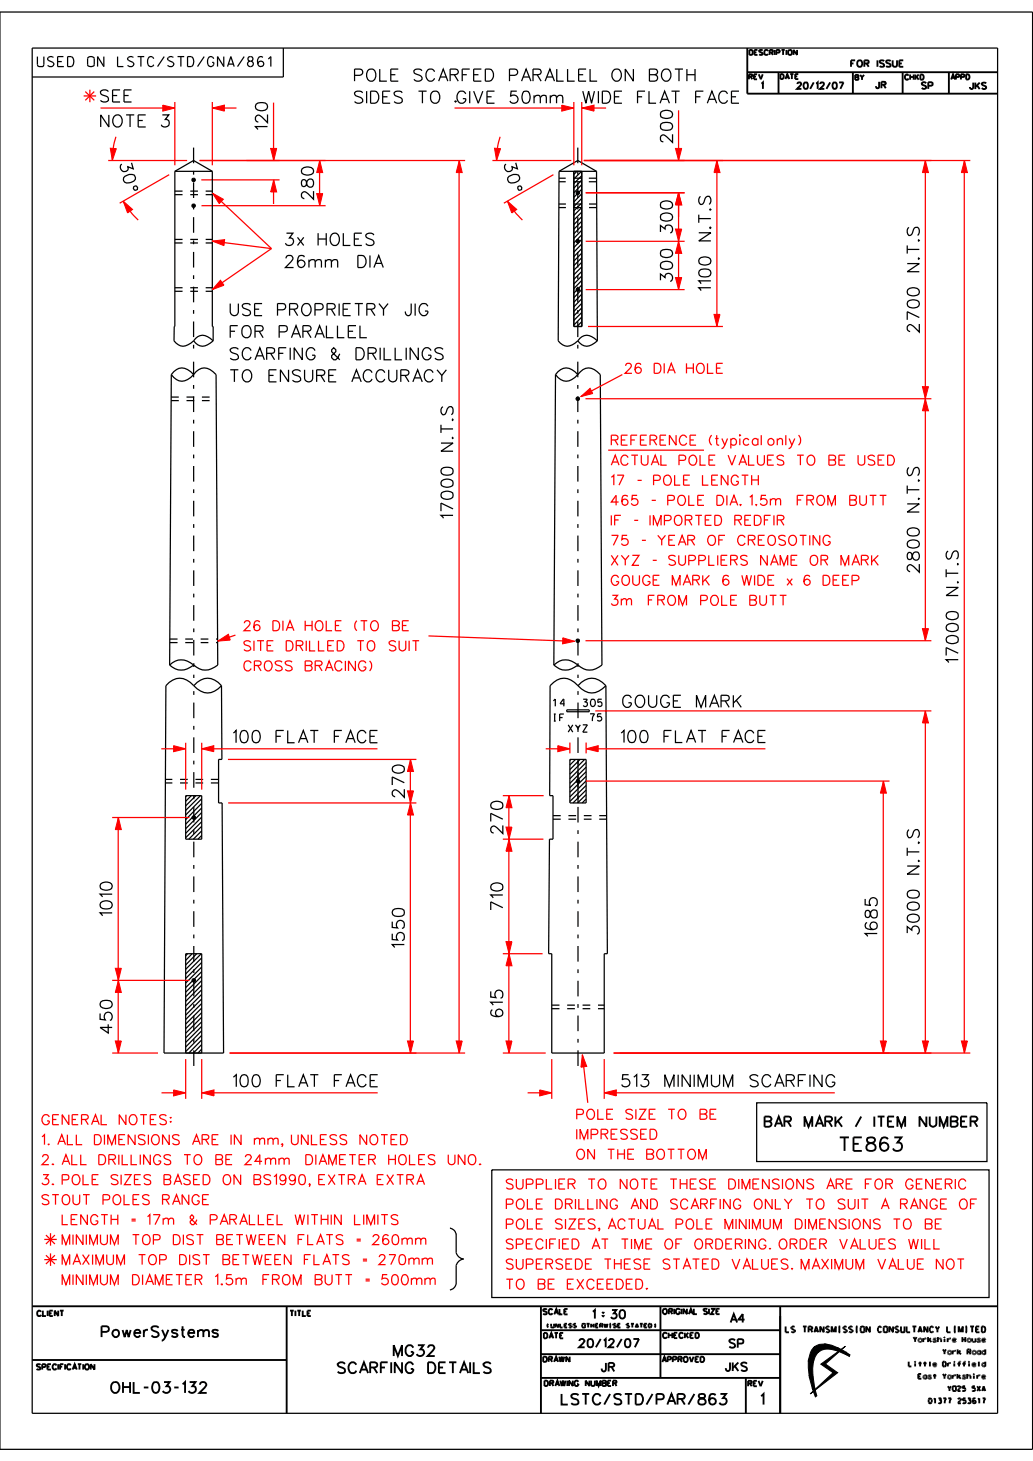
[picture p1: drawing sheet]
<svg xmlns="http://www.w3.org/2000/svg" width="210mm" height="297mm" viewBox="0 0 210 297" stroke-linecap="round" stroke-linejoin="round" font-family="sans-serif">
<g fill="none" stroke="#000" stroke-width=".25">
<path d="M0 2.4h209.9v292.2h-209.9zM6.5 9.8h196.3v277.5h-196.3zM57.6 9.8v5.9h-51.1M35.5 34.8v31.6h-.1v2.9a2.19 2.19 0 0 0 3.4 .5l.6-.5M35.5 34.8h7.7M35.5 34.8l3.9-2.2 3.8 2.2M43.2 34.8v31.6h.1v2.9M113.6 34.8l-.1 34.5a2.2 2.2 0 0 0 3.4 .5l.6-.5M113.6 34.8l3.9-2.2 3.8 2.2M113.6 34.8h7.7M116.7 34.8v31.6h1.6v-31.6v31.6M117.3 34.8l-.6 .7"/>
<path d="M118.2 34.8l-1.5 1.6M118.3 39.4l-1.6 1.7M118.3 38.5l-1.6 1.6M118.3 37.5l-1.6 1.7M118.3 36.6l-1.6 1.7M118.3 35.7l-1.6 1.6M121.3 34.8l.1 34.5M118.3 59.8l-1.6 1.7M118.3 58.9l-1.6 1.6M118.3 57.9l-1.6 1.7M118.3 57l-1.6 1.7M118.3 56.1l-1.6 1.6"/>
<path d="M118.3 55.2l-1.6 1.6M118.3 54.3l-1.6 1.6M118.3 53.3l-1.6 1.6M118.3 52.4l-1.6 1.6M118.3 51.5l-1.6 1.6M118.3 50.5l-1.6 1.7M118.3 49.6l-1.6 1.7M118.3 48.7l-1.6 1.6M118.3 47.7l-1.6 1.7M118.3 46.8l-1.6 1.7M118.3 45.9l-1.6 1.6M118.3 45l-1.6 1.6"/>
<path d="M118.3 44.1l-1.6 1.6M118.3 43.1l-1.6 1.6M118.3 42.2l-1.6 1.6M118.3 41.3l-1.6 1.6M118.3 40.3l-1.6 1.7M34.8 76.1a2.43 2.43 0 0 1 4-.5l.6 .5M34.8 76.1a2.43 2.43 0 0 0 4 .6l.6-.6M34.8 76.1l-.3 59.1M39.4 76.1a2.44 2.44 0 0 1 3.9-.5l.6 .5 .4 59.1a3.4 3.4 0 0 1-4.9 0M39.4 69.3a2.15 2.15 0 0 0 3.3 .5l.6-.5M39.4 69.3a2.12 2.12 0 0 1 3.3-.5l.6 .5M112.9 76.1a2.44 2.44 0 0 1 4-.5l.6 .5"/>
<path d="M112.9 76.1a2.44 2.44 0 0 0 4 .6l.6-.6M112.9 76.1l-.3 59.1M117.5 76.1a2.44 2.44 0 0 1 3.9-.5l.6 .5 .4 59.1a3.4 3.4 0 0 1-4.9 0M117.5 69.3a2.15 2.15 0 0 0 3.3 .5l.6-.5M117.5 69.3a2.12 2.12 0 0 1 3.3-.5l.6 .5M118.3 66.3l-.1 .1M118.3 65.4l-1 1M118.3 64.5l-1.6 1.6M118.3 63.5l-1.6 1.6M118.3 62.6l-1.6 1.6M118.3 61.7l-1.6 1.6M118.3 60.7l-1.6 1.7"/>
<path d="M34.5 135.2a3.5 3.5 0 0 0 4.9 0M34.5 135.2a3.4 3.4 0 0 1 4.9 0M39.4 139.4a3.4 3.4 0 0 0-5.7 0l-.4 74.7h12.2l-.3-50.9h-.8v-8.8h.7l-.1-15M39.4 139.4a3.4 3.4 0 0 1 5.6 0M39.4 139.4a3.4 3.4 0 0 0 5.6 0M112.6 135.2a3.5 3.5 0 0 0 4.9 0M112.6 135.2a3.4 3.4 0 0 1 4.9 0M117.5 139.4a3.4 3.4 0 0 0-5.7 0l-.1 22.3h.7v8.9h-.7l-.2 23.3h.7v20.2h10.6v-20.2h.7l-.3-54.5M117.5 139.4a3.4 3.4 0 0 1 5.7 0M117.5 139.4a3.5 3.5 0 0 0 5.7 0M115.2 144.3h4.6v.4h-4.6zM115.9 154.4h3.3v8.8h-3.3z"/>
<path d="M116.1 154.4l-.2 .2M117 154.4l-1.1 1.1M117.5 154.4v8.8M117.9 154.4l-2 2.1M118.9 154.4l-3 3M119.2 159.7l-3.3 3.2M119.2 158.7l-3.3 3.3M119.2 157.8l-3.3 3.3M119.2 156.9l-3.3 3.2M119.2 155.9l-3.3 3.3M119.2 155l-3.3 3.3M37.7 161.7h3.3v8.9h-3.3z"/>
<path d="M38 161.7l-.3 .3M38.9 161.7l-1.2 1.2M39.8 161.7l-2.1 2.1M40.8 161.7l-3.1 3.1M41 169.8l-.8 .8M41 168.9l-1.7 1.7M41 168l-2.6 2.6M41 167l-3.3 3.3M41 166.1l-3.3 3.3M41 165.2l-3.3 3.3M41 164.2l-3.3 3.3M41 163.3l-3.3 3.3"/>
<path d="M41 162.4l-3.3 3.3M119.2 162.4l-.9 .8M119.2 161.5l-1.8 1.7M119.2 160.6l-2.7 2.6M38.1 193.9l-.4 .4M39.1 193.9l-1.4 1.3M40 193.9l-2.3 2.3M40.9 193.9l-3.2 3.2M41 199.3l-3.3 3.3M41 198.4l-3.3 3.3M41 197.5l-3.3 3.3M41 196.6l-3.3 3.2"/>
<path d="M41 195.7l-3.3 3.2M41 194.7l-3.3 3.3M37.7 214.1v-20.2h3.3v20.2M41 213.3l-.8 .8M41 212.3l-1.7 1.8M41 211.4l-2.6 2.7M41 210.5l-3.3 3.3M41 209.5l-3.3 3.3M41 208.7l-3.3 3.2M41 207.7l-3.3 3.3M41 206.8l-3.3 3.2M41 205.9l-3.3 3.2"/>
<path d="M41 204.9l-3.3 3.3M41 204l-3.3 3.3M41 203.1l-3.3 3.3M41 202.1l-3.3 3.3M41 201.2l-3.3 3.3M41 200.3l-3.3 3.3M100 237.8h101.1v26h-101.1zM153.8 224.2h46.8v11.9h-46.8zM91.5 249.7l.2 .1a1.41 1.41 0 0 1 1 1.1M92.7 250.9v3.7"/>
</g>
<g fill="none" stroke="#000" stroke-width=".38">
<path d="M151.9 14.7h50.9M151.9 9.8v9.2h50.9M158.3 14.7v4.3M173.4 14.7v4.3M183.5 14.7v4.3M192.9 14.7v4.3M6.5 276.5h51.8M6.5 265.5h196.3M58.3 265.5v21.8M59 266.4h.7M59.3 266.4v1.1M60.1 266.4v1.1"/>
<path d="M60.4 266.4h.8M60.8 266.4v1.1M61.5 266.4v1.1h.7M62.5 267h.4M63.2 266.4h-.7v1.1h.7M110 265.5v21.8M110 275.3h48.6M110 270.4h48.6M134.3 265.5v14.6M158.6 265.5v21.8M110 280.1h48.6M151.6 280.1v7.2"/>
</g>
<path d="M109.9 275.1h.3v.3h-.3z" fill-rule="evenodd" fill="#000"/>
<g fill="#000" stroke="#000" stroke-width=".2">
<path d="M164.5 279.6h.8v.3l-.8 .1z" fill-rule="evenodd"/>
<path d="M164.3 276.7l1 .2v2.7h-.8z" fill-rule="evenodd"/>
<path d="M164.5 280l.8-.1 .3 2.1-.5 .2z" fill-rule="evenodd"/>
<path d="M164.3 276.7l1 .2z" fill-rule="evenodd"/>
<path d="M164.4 276.4l1 .2-.1 .3-1-.2z" fill-rule="evenodd"/>
<path d="M165.4 274l.7 1.1-.7 1.5-1-.2 .3-1.4z" fill-rule="evenodd"/>
<path d="M165.4 274l.2-.2 .8 1.1-.3 .2z" fill-rule="evenodd"/>
<path d="M165.6 273.8l1-.5 1.2-.1v1.1l-.8 .2-.6 .4z" fill-rule="evenodd"/>
<path d="M167.8 273.2l.2 .1 .1 .9-.3 .1z" fill-rule="evenodd"/>
<path d="M168 273.3l1.1 .2 1.1 .4-.2 .7-1.9-.4z" fill-rule="evenodd"/>
<path d="M170.2 273.9l.2 .1-.1 .6h-.3z" fill-rule="evenodd"/>
<path d="M170.4 274l.6 .3-.5 .4-.2-.1z" fill-rule="evenodd"/>
<path d="M170.6 274.8l.5-.4 .9 .5-.1 .4z" fill-rule="evenodd"/>
<path d="M172 274.9l.2 .2-.1 .3-.2-.1z" fill-rule="evenodd"/>
<path d="M166.9 277.3l5-3.6-4.1 3.6 2.5 1.8-5.6 4.3 4.7-4.3z" fill-rule="evenodd"/>
<path d="M172.2 275.1l.6 .3-.1 .3-.6-.3z" fill-rule="evenodd"/>
<path d="M165.2 282.5l.5-.2-.4 .5z" fill-rule="evenodd"/>
<path d="M165.3 282.9l.4-.3 .4 1.1-.3 .3z" fill-rule="evenodd"/>
<path d="M165.1 282.2l.5-.2 .1 .3-.5 .2z" fill-rule="evenodd"/>
<circle cx="39.4" cy="36.6" r=".36"/>
<circle cx="117.5" cy="39.2" r=".36"/>
<circle cx="39.4" cy="41.8" r=".36"/>
<circle cx="117.5" cy="58.9" r=".36"/>
<circle cx="117.5" cy="49" r=".37"/>
<circle cx="117.4" cy="81.1" r=".36"/>
<circle cx="117.4" cy="130.2" r=".36"/>
<circle cx="117.5" cy="158.8" r=".36"/>
<circle cx="39.4" cy="166.2" r=".36"/>
<circle cx="39.4" cy="199.3" r=".36"/>
</g>
<g fill="none" stroke="#000" stroke-width=".25" stroke-dasharray="1.6 1.6" stroke-linecap="butt">
<path d="M35.5 39.6h7.7M35.5 38.9h7.7M121.3 36.2h-7.7M121.3 36.9h-7.7M35.5 59.2h7.7M35.5 58.5h7.7M35.5 49.4h7.7M35.5 48.7h7.7M121.3 41.5h-7.7M121.3 42.2h-7.7M34.8 80.7h9.1M34.8 81.4h9.1"/>
<path d="M34.5 129.9h9.7M34.5 130.6h9.8M44.4 159.2h-10.8M44.4 158.4h-10.8M112.4 165.8h11M112.4 166.5h11M112.2 204.3h10.6M112.2 205.1h10.6"/>
</g>
<path d="M39.4 30v41.9M117.5 30v41.9M39.4 73.5v64.3M117.5 73.5v64.3M39.4 216.7v-77.3M117.5 216.7v-77.3" fill="none" stroke="#000" stroke-width=".25" stroke-dasharray="3.2 1.6 .8 1.6" stroke-linecap="butt"/>
<g fill="none" stroke="#fe0000" stroke-width=".25">
<path d="M17 19.5h2.5M17.3 18.6l1.9 1.8M18.3 18.2v2.6M19.2 18.6l-1.9 1.8M20.4 22h15.1M22 32.6h16M23.6 27.8a15.4 15.4 0 0 0-.8 4.8M34.4 35.5l-10.1 5.8M35.5 20.7v12.9M40.6 32.6h54M40.9 36.6h15.9M43.2 22h4.9"/>
<path d="M43.2 20.7v12.9M43.2 39.3l12 11.2M55.6 20.9v11.7M55.6 36.6v4.9M65 32.6v9.2M92.4 22h24.3M93.3 32.6v181.5M100.1 32.6h16M101.7 27.8a15.4 15.4 0 0 0-.8 4.8M112.5 35.5l-10.1 5.8M116.7 20.7v12.9M118.3 22h4.9"/>
<path d="M118.3 20.7v12.9M118.7 32.6h78.6M119.1 39.2h20.1M137.9 22.4v10.2M137.9 39.2v19.7M145.7 32.6v33.8M188.1 32.6v97.6M196 32.6v181.5M25 40.9a18.3 18.3 0 0 0 3.1 3.8M41 41.8h25.2M43.1 49l12.1 1.5M55.2 50.5l-12.1 8.4"/>
<path d="M103.2 40.9a18.3 18.3 0 0 0 3 3.8M119.1 49.1h20.1M119.1 58.9h20.1M119.5 66.4h27.5M126.5 76.1l-8.4 4.5M119 81.1h70.3M123.6 91.5h19.5M150.4 88.4l.1 .1-.1 .1zM47.9 129.1l-3.6 1.2M87.1 129.3l29.7 1.1M119 130.2h70.3M32.8 152.2h4.9"/>
<path d="M37.7 151v9.5M41 152.2h35.7M41 151v9.5M46.3 154.4h38.4M83.4 154.4v59.7M110.9 152.2h5M115.9 151v2.2M119.1 158.8h61.7M119.2 152.2h36.4M119.2 151v2.2M121 144.5h68.3M179.6 158.8v55.3"/>
<path d="M188.1 144.5v69.6M22.8 166.2h15.7M24 166.2v47.9M46.4 163.2h38.3M102.2 170.6h8.3M102.2 161.7h8.3M103.4 161.7v52.4M22.8 199.3h15.7M102.2 193.9h8.1M22.8 214.1h9.3M37.7 215.3v8.1M41 215.3v8.1"/>
<path d="M46.7 214.1h47.9M102.2 214.1h8.7M112.2 215.3v8.1M118.4 214.4l1.1 9.8M122.8 215.3v8.1M124.7 214.1h72.6M32.8 222.2h4.9M41 222.2h35.8M107.3 222.2h4.9M122.8 222.2h46.9M9 252h2.5M9 256.1h2.5"/>
<path d="M9.3 251.1l1.9 1.8M9.3 255.2l1.9 1.8M10.3 250.7v2.5M10.3 254.8v2.5M11.2 251.1l-1.9 1.8M11.2 255.2l-1.9 1.8"/>
</g>
<g fill="#fe0000" stroke="#fe0000" stroke-width=".2">
<path d="M65 32.6l.6 2.5h-1.2z"/>
<path d="M64.4 39.4h1.2l-.6 2.4z"/>
<path d="M137.9 39.2l.7 2.4h-1.3z"/>
<path d="M137.3 46.6h1.3l-.7 2.5z"/>
<path d="M137.9 49.1l.7 2.4h-1.3z"/>
<path d="M137.3 56.4h1.3l-.7 2.5z"/>
<path d="M188.1 144.5l.6 2.5h-1.2z"/>
<path d="M187.5 211.6h1.2l-.6 2.5z"/>
<path d="M102.9 211.6h1.2l-.6 2.5z"/>
<path d="M103.5 193.9l.6 2.4h-1.2z"/>
<path d="M102.9 191.4h1.2l-.6 2.5z"/>
<path d="M103.5 170.6l.6 2.4h-1.2z"/>
<path d="M102.9 168.1h1.2l-.6 2.5z"/>
<path d="M103.5 161.7l.6 2.5h-1.2z"/>
<path d="M23.4 211.6h1.3l-.6 2.5z"/>
<path d="M24.1 199.3l.6 2.5h-1.3z"/>
<path d="M23.4 196.8h1.3l-.6 2.5z"/>
<path d="M24.1 166.2l.6 2.4h-1.3z"/>
<path d="M55.7 36.6l.5 2.4h-1.2z"/>
<path d="M55 30.2h1.2l-.5 2.4z"/>
<path d="M22.4 30.1l1.2 .1-.8 2.4z"/>
<path d="M25 40.9l2 1.7-1.1 .7z"/>
<path d="M100.5 30.1l1.3 .1-.9 2.4z"/>
<path d="M103.2 40.9l1.9 1.7-1.1 .7z"/>
<path d="M137.3 30.2h1.3l-.7 2.4z"/>
<path d="M113.4 151.6l2.5 .6-2.5 .6z"/>
<path d="M119.2 152.2l2.4-.6v1.2z"/>
<path d="M118.4 214.4l.9 2.4-1.2 .1z"/>
<path d="M35.3 221.6l2.4 .6-2.4 .6z"/>
<path d="M41 222.2l2.5-.6v1.2z"/>
<path d="M35.3 151.6l2.4 .6-2.4 .6z"/>
<path d="M41 152.2l2.5-.6v1.2z"/>
<path d="M93.4 32.6l.6 2.5h-1.3z"/>
<path d="M92.7 211.6h1.3l-.6 2.5z"/>
<path d="M196.1 32.6l.6 2.5h-1.3z"/>
<path d="M195.4 211.6h1.3l-.6 2.5z"/>
<path d="M33.1 21.4l2.4 .6-2.4 .6z"/>
<path d="M43.2 22l2.4-.6v1.2z"/>
<path d="M145.7 32.6l.7 2.5h-1.3z"/>
<path d="M145.1 63.9h1.3l-.7 2.5z"/>
<path d="M179 211.6h1.2l-.6 2.5z"/>
<path d="M179.6 158.8l.6 2.4h-1.2z"/>
<path d="M187.5 127.8h1.2l-.6 2.4z"/>
<path d="M188.1 81.1l.6 2.4h-1.2z"/>
<path d="M187.5 78.6h1.2l-.6 2.5z"/>
<path d="M188.1 32.6l.6 2.5h-1.2z"/>
<path d="M82.8 211.6h1.3l-.6 2.5z"/>
<path d="M83.5 163.2l.6 2.5h-1.3z"/>
<path d="M82.8 160.8h1.3l-.6 2.4z"/>
<path d="M83.5 154.4l.6 2.4h-1.3z"/>
<path d="M118.1 80.6l1.9-1.7 .5 1.1z"/>
<path d="M114.4 129.7l2.4 .7-2.4 .5z"/>
<path d="M114.2 21.4l2.5 .6-2.5 .6z"/>
<path d="M118.3 22l2.5-.6v1.2z"/>
<path d="M43.2 39.3l2.2 1.2-.8 .9z"/>
<path d="M44.8 57l.7 1-2.3 .9z"/>
<path d="M43.2 49l2.5-.3-.2 1.2z"/>
<path d="M44.3 130.3l2.1-1.4 .4 1.2z"/>
<path d="M109.7 221.6l2.5 .6-2.5 .6z"/>
<path d="M122.8 222.2l2.5-.6v1.2z"/>
</g>
<text font-size="8.1" x="90" y="260">}</text>
<text font-size="2.8" x="170.8" y="234">TE863</text>
<g font-size="2.5">
<text x="72.1" y="16.5">POLE SCARFED PARALLEL ON BOTH</text>
<text x="20.4" y="20.7">SEE</text>
<text x="72.1" y="21">SIDES TO GIVE 50mm WIDE FLAT FACE</text>
<text x="92.4" y="20.7">.</text>
<text x="20.5" y="25.8">NOTE 3</text>
<text x="54.4" y="26.3" transform="rotate(-90 54.4 26.3)">120</text>
<text x="136.7" y="28.9" transform="rotate(-90 136.7 28.9)">200</text>
<text x="24.3" y="33.5" transform="rotate(76 24.3 33.5)">30%%d</text>
<text x="102.4" y="33.5" transform="rotate(76 102.4 33.5)">30%%d</text>
<text x="63.8" y="40.5" transform="rotate(-90 63.8 40.5)">280</text>
<text x="136.7" y="47.4" transform="rotate(-90 136.7 47.4)">300</text>
<text x="58" y="49.9">3x HOLES</text>
<text x="58" y="54.4">26mm DIA</text>
<text x="136.7" y="57.2" transform="rotate(-90 136.7 57.2)">300</text>
<text x="144.5" y="59.1" transform="rotate(-90 144.5 59.1)">1100 N.T.S</text>
<text x="46.8" y="64.2">USE PROPRIETRY JIG</text>
<text x="46.8" y="68.6">FOR PARALLEL</text>
<text x="186.9" y="67.5" transform="rotate(-90 186.9 67.5)">2700 N.T.S</text>
<text x="46.8" y="73.1">SCARFING &amp; DRILLINGS</text>
<text x="46.8" y="77.6">TO ENSURE ACCURACY</text>
<text x="92.1" y="105.3" transform="rotate(-90 92.1 105.3)">17000 N.T.S</text>
<text x="186.9" y="116.3" transform="rotate(-90 186.9 116.3)">2800 N.T.S</text>
<text x="194.8" y="134.7" transform="rotate(-90 194.8 134.7)">17000 N.T.S</text>
<text x="126.6" y="143.8">GOUGE MARK</text>
<text x="47.4" y="151">100 FLAT FACE</text>
<text x="126.3" y="151">100 FLAT FACE</text>
<text x="82.2" y="162.1" transform="rotate(-90 82.2 162.1)">270</text>
<text x="102.2" y="169.5" transform="rotate(-90 102.2 169.5)">270</text>
<text x="102.2" y="185" transform="rotate(-90 102.2 185)">710</text>
<text x="22.8" y="186.2" transform="rotate(-90 22.8 186.2)">1010</text>
<text x="178.4" y="190.3" transform="rotate(-90 178.4 190.3)">1685</text>
<text x="186.9" y="189.9" transform="rotate(-90 186.9 189.9)">3000 N.T.S</text>
<text x="82.2" y="192.6" transform="rotate(-90 82.2 192.6)">1550</text>
<text x="102.2" y="206.7" transform="rotate(-90 102.2 206.7)">615</text>
<text x="22.8" y="210" transform="rotate(-90 22.8 210)">450</text>
<text x="47.5" y="220.9">100 FLAT FACE</text>
<text x="126.4" y="220.9">513 MINIMUM SCARFING</text>
</g>
<g font-size="2.2">
<text x="20.7" y="271.8">PowerSystems</text>
<text x="80.1" y="275.6">MG32</text>
<text x="68.7" y="279.1">SCARFING DETAILS</text>
<text x="22.6" y="283.1">OHL-03-132</text>
<text x="114.2" y="285.5">LSTC/STD/PAR/863</text>
<text x="154.7" y="285.5">1</text>
</g>
<text font-size="2.1" x="155.5" y="229">BAR MARK / ITEM NUMBER</text>
<text font-size="2" x="7.6" y="13.5">USED ON LSTC/STD/GNA/861</text>
<g font-size="2" fill="#fe0000">
<text x="127.1" y="75.9">26 DIA HOLE</text>
<text x="124.3" y="90.5">REFERENCE (typical only)</text>
<text x="124.3" y="94.6">ACTUAL POLE VALUES TO BE USED</text>
<text x="124.3" y="98.6">17 - POLE LENGTH</text>
<text x="124.3" y="102.7">465 - POLE DIA. 1.5m FROM BUTT</text>
<text x="124.3" y="106.8">IF - IMPORTED REDFIR</text>
<text x="124.3" y="110.8">75 - YEAR OF CREOSOTING</text>
<text x="124.3" y="114.9">XYZ - SUPPLIERS NAME OR MARK</text>
<text x="124.3" y="119">GOUGE MARK 6 WIDE x 6 DEEP</text>
<text x="124.3" y="123">3m FROM POLE BUTT</text>
<text x="49.6" y="128.2">26 DIA HOLE (TO BE</text>
<text x="49.6" y="132.3">SITE DRILLED TO SUIT</text>
<text x="49.6" y="136.4">CROSS BRACING)</text>
<text x="117.3" y="227.5">POLE SIZE TO BE</text>
<text x="8.6" y="228.6">GENERAL NOTES:</text>
<text x="8.6" y="232.7">1. ALL DIMENSIONS ARE IN mm, UNLESS NOTED</text>
<text x="117.3" y="231.6">IMPRESSED</text>
<text x="8.6" y="236.8">2. ALL DRILLINGS TO BE 24mm DIAMETER HOLES UNO.</text>
<text x="117.3" y="235.7">ON THE BOTTOM</text>
<text x="8.6" y="240.8">3. POLE SIZES BASED ON BS1990, EXTRA EXTRA</text>
<text x="8.6" y="244.9">STOUT POLES RANGE</text>
<text x="103" y="241.7">SUPPLIER TO NOTE THESE DIMENSIONS ARE FOR GENERIC</text>
<text x="103" y="245.8">POLE DRILLING AND SCARFING ONLY TO SUIT A RANGE OF</text>
<text x="10.3" y="249">LENGTH = 17m &amp; PARALLEL WITHIN LIMITS</text>
<text x="103" y="249.9">POLE SIZES, ACTUAL POLE MINIMUM DIMENSIONS TO BE</text>
<text x="10.3" y="257.1">MAXIMUM TOP DIST BETWEEN FLATS = 270mm</text>
<text x="10.4" y="253">MINIMUM TOP DIST BETWEEN FLATS = 260mm</text>
<text x="103" y="253.9">SPECIFIED AT TIME OF ORDERING. ORDER VALUES WILL</text>
<text x="103" y="258">SUPERSEDE THESE STATED VALUES. MAXIMUM VALUE NOT</text>
<text x="10.3" y="261.2">MINIMUM DIAMETER 1.5m FROM BUTT = 500mm</text>
<text x="103" y="262.1">TO BE EXCEEDED.</text>
</g>
<g font-size="1.7">
<text x="120.5" y="268">1 : 30</text>
<text x="148.5" y="268.8">A4</text>
<text x="117.7" y="273.9">20/12/07</text>
<text x="148.3" y="274">SP</text>
<text x="122.4" y="278.8">JR</text>
<text x="147.6" y="278.7">JKS</text>
</g>
<g font-size="1.5">
<text x="112.4" y="143.6">14</text>
<text x="118.6" y="143.6">305</text>
<text x="112.3" y="146.6">IF</text>
<text x="115.5" y="148.8">XYZ</text>
<text x="120" y="146.6">75</text>
</g>
<g font-size="1.3">
<text x="173" y="13.6">FOR ISSUE</text>
<text x="178.1" y="17.9">JR</text>
<text x="154.8" y="18.1">1</text>
<text x="162.1" y="18.1">20/12/07</text>
<text x="187.4" y="18.1">SP</text>
<text x="197.2" y="18.1">JKS</text>
</g>
<text font-size="1.2" x="159.7" y="270.8">LS TRANSMISSION CONSULTANCY LIMITED</text>
<g font-size="1.1">
<text x="7.6" y="267.5">CLIENT</text>
<text x="110.4" y="267.2">SCALE</text>
<text x="134.8" y="267.1">ORIGINAL SIZE</text>
<text x="110.6" y="272">DATE</text>
<text x="134.8" y="272">CHECKED</text>
<text x="7.5" y="278.4">SPECIFICATION</text>
<text x="110.5" y="276.9">DRAWN</text>
<text x="110.7" y="281.8">DRAWING NUMBER</text>
<text x="134.7" y="276.9">APPROVED</text>
<text x="152.1" y="281.8">REV</text>
</g>
<g font-size="1">
<text x="152.4" y="11.2">DESCRIPTION</text>
<text x="152.3" y="16.1">REV</text>
<text x="158.6" y="16.1">DATE</text>
<text x="173.9" y="16.2">BY</text>
<text x="184" y="16.2">CHKD</text>
<text x="193.4" y="16.2">APPD</text>
<text x="185.7" y="272.8">Yorkshire House</text>
<text x="191.7" y="275.3">York Road</text>
<text x="184.7" y="277.8">Little Driffield</text>
<text x="186.7" y="280.3">East Yorkshire</text>
<text x="188.8" y="285.3">01377 253617</text>
<text x="192.7" y="282.8">YO25 5XA</text>
</g>
<text font-size=".8" x="111.2" y="269.9">(UNLESS OTHERWISE STATED)</text>
</svg>
